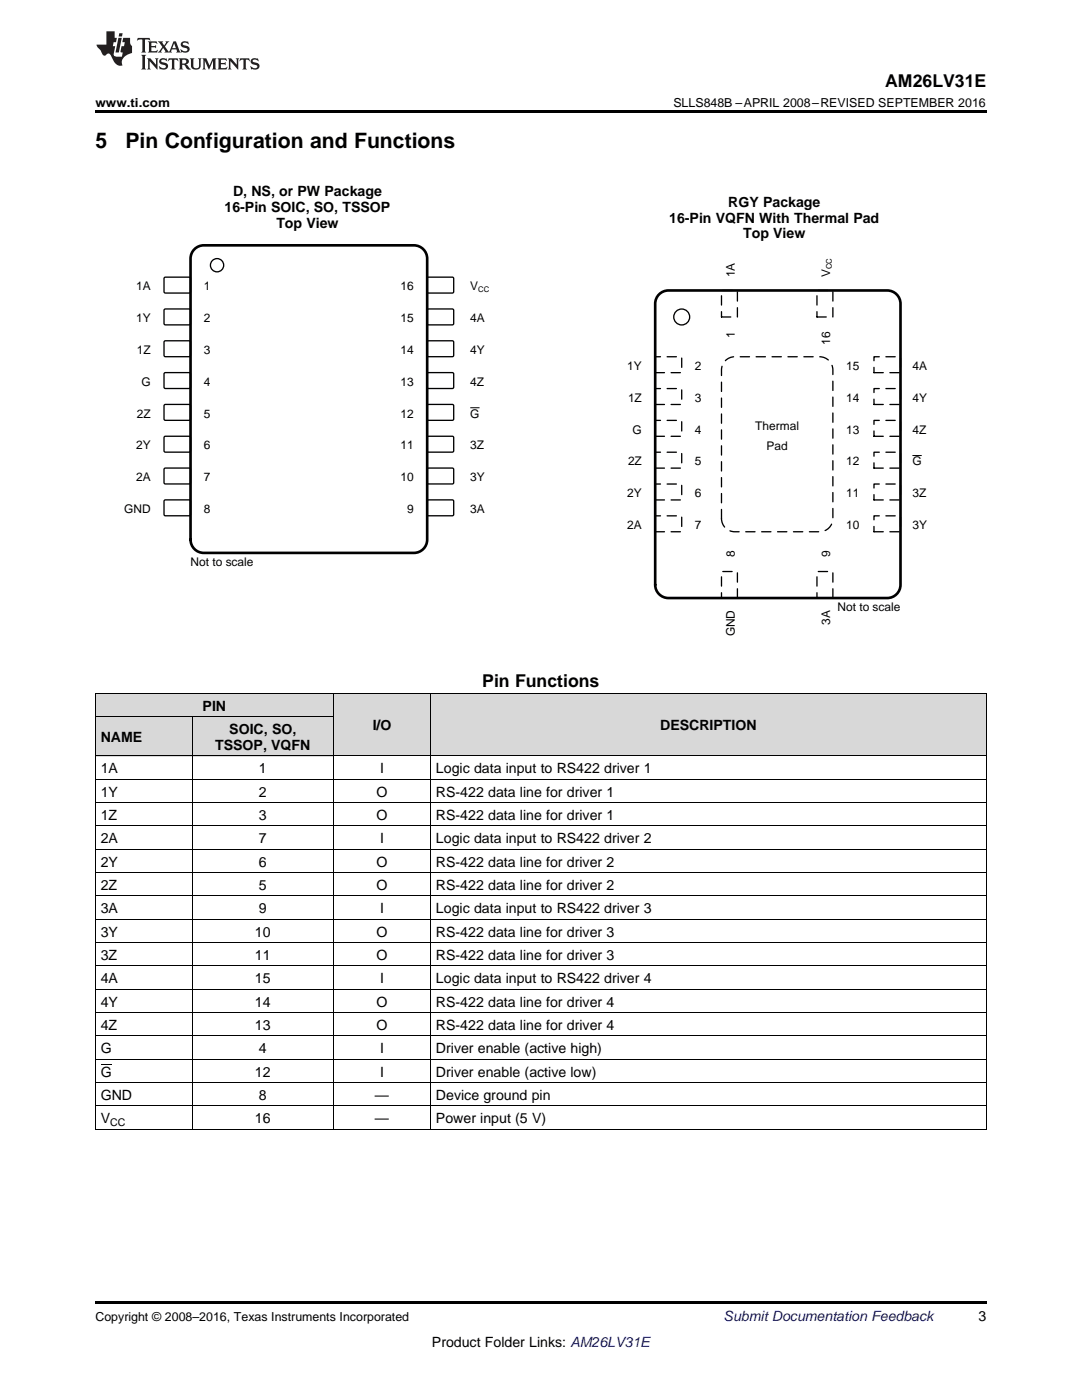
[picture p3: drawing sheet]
<svg xmlns="http://www.w3.org/2000/svg" width="216mm" height="279mm" viewBox="0 0 216 279" stroke-linecap="round" stroke-linejoin="round" font-family="sans-serif">
<g fill="#d8d8d8">
<path d="M66.6 138.4h19.3v12.5h-19.3z"/>
<path d="M85.9 138.4h110.9v12.5h-110.9z"/>
<path d="M19 143.1h19.4v7.8h-19.4z"/>
<path d="M38.4 143.1h28.2v7.8h-28.2z"/>
<path d="M19 138.4h19.4v4.7h-19.4z"/>
<path d="M38.4 138.4h28.2v4.7h-28.2z"/>
</g>
<path d="M19 225.4h.2zM66.5 225.4h.1zM85.8 225.4h.1zM196.7 225.4h.1zM19 259.7h177.8v.5h-177.8z" fill="#000"/>
<g fill="none" stroke="#000" stroke-width=".2">
<path d="M19 138.4h177.8M19.1 138.4v87M66.5 138.4v87M85.9 138.4v87M196.8 138.4v87M19 155.5h177.8M19 150.9h177.8M19 143h47.6M38.3 143.1v82.3M19 178.8h177.8M19 174.1h177.8M19 169.5h177.8"/>
<path d="M19 164.8h177.8M19 160.2h177.8M19 197.4h177.8M19 192.8h177.8M19 188.1h177.8M19 183.5h177.8M19 216.1h177.8M19 211.4h177.8M19 206.7h177.8M19 202.1h177.8M19 225.4h177.8M19 220.7h177.8"/>
</g>
<path d="M144 103.5a2.65 2.65 0 0 0 2.6 2.6h16.9a2.65 2.65 0 0 0 2.7-2.6v-29.7a2.65 2.65 0 0 0-2.7-2.6h-16.9a2.65 2.65 0 0 0-2.6 2.6v29.7" fill="none" stroke="#000" stroke-width=".26" stroke-dasharray="1.9 1.3"/>
<path d="M130.7 71.2h5.3v3.2h-5.3z" fill-rule="evenodd" fill="#fff"/>
<path d="M130.7 71.2h5.3v3.2h-5.3z" fill="none" stroke="#000" stroke-width=".26" stroke-dasharray="1.9 1.3"/>
<path d="M130.7 77.5h5.3v3.2h-5.3z" fill-rule="evenodd" fill="#fff"/>
<path d="M130.7 77.5h5.3v3.2h-5.3z" fill="none" stroke="#000" stroke-width=".26" stroke-dasharray="1.9 1.3"/>
<path d="M130.7 83.9h5.3v3.2h-5.3z" fill-rule="evenodd" fill="#fff"/>
<path d="M130.7 83.9h5.3v3.2h-5.3z" fill="none" stroke="#000" stroke-width=".26" stroke-dasharray="1.9 1.3"/>
<path d="M130.7 90.2h5.3v3.2h-5.3z" fill-rule="evenodd" fill="#fff"/>
<path d="M130.7 90.2h5.3v3.2h-5.3z" fill="none" stroke="#000" stroke-width=".26" stroke-dasharray="1.9 1.3"/>
<path d="M130.7 96.6h5.3v3.2h-5.3z" fill-rule="evenodd" fill="#fff"/>
<path d="M130.7 96.6h5.3v3.2h-5.3z" fill="none" stroke="#000" stroke-width=".26" stroke-dasharray="1.9 1.3"/>
<path d="M130.7 102.9h5.3v3.2h-5.3z" fill-rule="evenodd" fill="#fff"/>
<path d="M130.7 102.9h5.3v3.2h-5.3z" fill="none" stroke="#000" stroke-width=".26" stroke-dasharray="1.9 1.3"/>
<path d="M144 114.1h3.1v5.3h-3.1z" fill-rule="evenodd" fill="#fff"/>
<path d="M144 114.1h3.1v5.3h-3.1z" fill="none" stroke="#000" stroke-width=".26" stroke-dasharray="1.9 1.3"/>
<path d="M163 114.1h3.2v5.3h-3.2z" fill-rule="evenodd" fill="#fff"/>
<path d="M163 114.1h3.2v5.3h-3.2z" fill="none" stroke="#000" stroke-width=".26" stroke-dasharray="1.9 1.3"/>
<path d="M174.4 102.9h5.3v3.2h-5.3z" fill-rule="evenodd" fill="#fff"/>
<path d="M174.4 102.9h5.3v3.2h-5.3z" fill="none" stroke="#000" stroke-width=".26" stroke-dasharray="1.9 1.3"/>
<path d="M174.4 96.6h5.3v3.2h-5.3z" fill-rule="evenodd" fill="#fff"/>
<path d="M174.4 96.6h5.3v3.2h-5.3z" fill="none" stroke="#000" stroke-width=".26" stroke-dasharray="1.9 1.3"/>
<path d="M174.4 90.2h5.3v3.2h-5.3z" fill-rule="evenodd" fill="#fff"/>
<path d="M174.4 90.2h5.3v3.2h-5.3z" fill="none" stroke="#000" stroke-width=".26" stroke-dasharray="1.9 1.3"/>
<path d="M182.1 90.9h1.8" fill="none" stroke="#000" stroke-width=".2"/>
<path d="M174.4 83.9h5.3v3.2h-5.3z" fill-rule="evenodd" fill="#fff"/>
<path d="M174.4 83.9h5.3v3.2h-5.3z" fill="none" stroke="#000" stroke-width=".26" stroke-dasharray="1.9 1.3"/>
<path d="M174.4 77.5h5.3v3.2h-5.3z" fill-rule="evenodd" fill="#fff"/>
<path d="M174.4 77.5h5.3v3.2h-5.3z" fill="none" stroke="#000" stroke-width=".26" stroke-dasharray="1.9 1.3"/>
<path d="M174.4 71.2h5.3v3.2h-5.3z" fill-rule="evenodd" fill="#fff"/>
<path d="M174.4 71.2h5.3v3.2h-5.3z" fill="none" stroke="#000" stroke-width=".26" stroke-dasharray="1.9 1.3"/>
<path d="M163 58h3.2v5.3h-3.2z" fill-rule="evenodd" fill="#fff"/>
<path d="M163 58h3.2v5.3h-3.2z" fill="none" stroke="#000" stroke-width=".26" stroke-dasharray="1.9 1.3"/>
<path d="M144 58h3.1v5.3h-3.1z" fill-rule="evenodd" fill="#fff"/>
<path d="M144 58h3.1v5.3h-3.1z" fill="none" stroke="#000" stroke-width=".26" stroke-dasharray="1.9 1.3"/>
<circle cx="136" cy="63.3" r="1.59" fill="none" stroke="#000" stroke-width=".26"/>
<path d="M131.3 59a2.64 2.64 0 0 1 2.1-1h43.6a2.65 2.65 0 0 1 2.7 2.6v56.1a2.65 2.65 0 0 1-2.7 2.7h-43.6a2.65 2.65 0 0 1-2.7-2.7v-56.1l.1-.6z" fill="none" stroke="#000" stroke-width=".53"/>
<path d="M32.8 55.4l.2-.1h4.9l.1 .3v2.8l-.2 .1-4.9-.1-.2-.2z" fill-rule="evenodd" fill="#fff"/>
<path d="M32.8 55.4l.2-.1h4.9l.1 .3v2.8l-.2 .1-4.9-.1-.2-.2z" fill="none" stroke="#000" stroke-width=".26"/>
<path d="M85.4 55.3h5l.1 .3v2.8l-.2 .1-4.9-.1-.2-.2v-2.6z" fill-rule="evenodd" fill="#fff"/>
<path d="M85.4 55.3h5l.1 .3v2.8l-.2 .1-4.9-.1-.2-.2v-2.6z" fill="none" stroke="#000" stroke-width=".26"/>
<path d="M32.8 61.8l.2-.1h4.9l.1 .2v2.8l-.2 .1h-4.9l-.2-.2z" fill-rule="evenodd" fill="#fff"/>
<path d="M32.8 61.8l.2-.1h4.9l.1 .2v2.8l-.2 .1h-4.9l-.2-.2z" fill="none" stroke="#000" stroke-width=".26"/>
<path d="M85.4 61.7h5l.1 .2v2.8l-.2 .1h-4.9l-.2-.2v-2.7z" fill-rule="evenodd" fill="#fff"/>
<path d="M85.4 61.7h5l.1 .2v2.8l-.2 .1h-4.9l-.2-.2v-2.7z" fill="none" stroke="#000" stroke-width=".26"/>
<path d="M32.8 68.1l.2-.1h4.9l.1 .3v2.8l-.2 .1-4.9-.1-.2-.2z" fill-rule="evenodd" fill="#fff"/>
<path d="M32.8 68.1l.2-.1h4.9l.1 .3v2.8l-.2 .1-4.9-.1-.2-.2z" fill="none" stroke="#000" stroke-width=".26"/>
<path d="M85.4 68h5l.1 .3v2.8l-.2 .1-4.9-.1-.2-.2v-2.6z" fill-rule="evenodd" fill="#fff"/>
<path d="M85.4 68h5l.1 .3v2.8l-.2 .1-4.9-.1-.2-.2v-2.6z" fill="none" stroke="#000" stroke-width=".26"/>
<path d="M32.8 74.5l.2-.1h4.9l.1 .2v2.8l-.2 .1h-4.9l-.2-.2z" fill-rule="evenodd" fill="#fff"/>
<path d="M32.8 74.5l.2-.1h4.9l.1 .2v2.8l-.2 .1h-4.9l-.2-.2z" fill="none" stroke="#000" stroke-width=".26"/>
<path d="M85.4 74.4h5l.1 .2v2.8l-.2 .1h-4.9l-.2-.2v-2.7z" fill-rule="evenodd" fill="#fff"/>
<path d="M85.4 74.4h5l.1 .2v2.8l-.2 .1h-4.9l-.2-.2v-2.7z" fill="none" stroke="#000" stroke-width=".26"/>
<path d="M32.8 80.8l.2-.1h4.9l.1 .3v2.8l-.2 .1-4.9-.1-.2-.2z" fill-rule="evenodd" fill="#fff"/>
<path d="M32.8 80.8l.2-.1h4.9l.1 .3v2.8l-.2 .1-4.9-.1-.2-.2z" fill="none" stroke="#000" stroke-width=".26"/>
<path d="M85.4 80.7h5l.1 .3v2.8l-.2 .1-4.9-.1-.2-.2v-2.6z" fill-rule="evenodd" fill="#fff"/>
<path d="M85.4 80.7h5l.1 .3v2.8l-.2 .1-4.9-.1-.2-.2v-2.6z" fill="none" stroke="#000" stroke-width=".26"/>
<path d="M93.8 81.4h1.9" fill="none" stroke="#000" stroke-width=".2"/>
<path d="M32.8 87.2l.2-.1h4.9l.1 .2v2.8l-.2 .1h-4.9l-.2-.2z" fill-rule="evenodd" fill="#fff"/>
<path d="M32.8 87.2l.2-.1h4.9l.1 .2v2.8l-.2 .1h-4.9l-.2-.2z" fill="none" stroke="#000" stroke-width=".26"/>
<path d="M85.4 87.1h5l.1 .2v2.8l-.2 .1h-4.9l-.2-.2v-2.7z" fill-rule="evenodd" fill="#fff"/>
<path d="M85.4 87.1h5l.1 .2v2.8l-.2 .1h-4.9l-.2-.2v-2.7z" fill="none" stroke="#000" stroke-width=".26"/>
<path d="M32.8 93.5l.2-.1h4.9l.1 .3v2.8l-.2 .1-4.9-.1-.2-.2z" fill-rule="evenodd" fill="#fff"/>
<path d="M32.8 93.5l.2-.1h4.9l.1 .3v2.8l-.2 .1-4.9-.1-.2-.2z" fill="none" stroke="#000" stroke-width=".26"/>
<path d="M85.4 93.4h5l.1 .3v2.8l-.2 .1-4.9-.1-.2-.2v-2.6z" fill-rule="evenodd" fill="#fff"/>
<path d="M85.4 93.4h5l.1 .3v2.8l-.2 .1-4.9-.1-.2-.2v-2.6z" fill="none" stroke="#000" stroke-width=".26"/>
<path d="M32.8 99.9l.2-.1h4.9l.1 .2v2.8l-.2 .1h-4.9l-.2-.2z" fill-rule="evenodd" fill="#fff"/>
<path d="M32.8 99.9l.2-.1h4.9l.1 .2v2.8l-.2 .1h-4.9l-.2-.2z" fill="none" stroke="#000" stroke-width=".26"/>
<path d="M85.4 99.8h5l.1 .2v2.8l-.2 .1h-4.9l-.2-.2v-2.7z" fill-rule="evenodd" fill="#fff"/>
<g fill="none" stroke="#000" stroke-width=".26">
<path d="M85.4 99.8h5l.1 .2v2.8l-.2 .1h-4.9l-.2-.2v-2.7z"/>
<circle cx="43.3" cy="52.9" r="1.32"/>
</g>
<path d="M38.6 50a2.64 2.64 0 0 1 2.1-1h41.9a2.65 2.65 0 0 1 2.6 2.6v56.1a2.65 2.65 0 0 1-2.6 2.6h-41.9a2.65 2.65 0 0 1-2.7-2.6v-56.1l.1-.6z" fill="none" stroke="#000" stroke-width=".53"/>
<path d="M19 22h177.8v.5h-177.8z" fill="#000"/>
<g fill="#231f20">
<path d="M27.5 7.6l-.1 .5 .4-.2h.6v.1v2.1l-.2 .4h1l-.3-.4v-2.1l.1-.1h.5l.5 .2-.2-.5zM29.5 8.3l.2 .3v1.5l-.2 .4h1.8l.2-.6a1.04 1.04 0 0 1-1.3 .2v-.7h.6l.3 .2v-.6l-.3 .2h-.6v-.6l.8-.1 .4 .3-.2-.5zM31.5 8.3l.9 1.1-.9 1.1h.8l-.2-.2 .5-.7 .4 .7-.2 .2h1.5l-.1-.2 .1-.4h.9l.1 .4-.2 .2h1l-.3-.3-.7-1.9h-.5l-.9 2-.8-1 .9-1h-.8l.1 .3-.3 .5-.4-.6 .2-.2zM34.7 8.6l.4 1h-.7zM36.3 8.4a.63 .63 0 0 0-.2 .7 .63 .63 0 0 0 .6 .4l.6 .2 .1 .2a.75 .75 0 0 1-.7 .4 .75 .75 0 0 1-.6-.5l.1 .7 .1-.1a1.11 1.11 0 0 0 1.5-.6 1.13 1.13 0 0 0-1.2-.8l-.1-.4a1.04 1.04 0 0 1 1.2 .2l-.2-.5-.1 .1-.5-.2zM28.2 10.9l.2 .4v2.2l-.2 .4h1l-.3-.4v-2.2l.3-.4zM29.3 11.6l.3 .4v1.5l-.3 .4h.8l-.2-.4v-1.3l1.5 1.7v-1.9l.2-.4h-.7l.2 .4v.9l-1.1-1.3zM32 11.8a.62 .62 0 0 0-.2 .7 .62 .62 0 0 0 .6 .4l.6 .1 .1 .3a.76 .76 0 0 1-.7 .3 .76 .76 0 0 1-.6-.4l.1 .7 .1-.1a1.11 1.11 0 0 0 1.5-.6 1.13 1.13 0 0 0-1.2-.8l-.1-.4a1.04 1.04 0 0 1 1.2 .2l-.2-.6-.1 .1-.5-.1zM33.7 11.6l-.2 .6a.61 .61 0 0 1 .8-.3v1.6l-.2 .4h.9l-.2-.4v-1.6a.63 .63 0 0 1 .8 .3l-.2-.6zM35.6 11.6l.3 .4v1.5l-.3 .4h1l-.2-.2v-.8l.5 .2a.76 .76 0 0 0 1.2 .7l-1-1a.58 .58 0 0 0 .6-.5 .58 .58 0 0 0-.5-.6zM36.4 11.9h.1a.45 .45 0 0 1 .5 .1 .45 .45 0 0 1 .1 .5l-.7 .2zM37.9 11.6l.2 .2a2.17 2.17 0 0 0 .3 1.9 .99 .99 0 0 0 1.6-.6v-1.1l.2-.4h-.7l.2 .2a1.92 1.92 0 0 1-.2 1.8 .6 .6 0 0 1-.9-.5v-1.1l.2-.4zM40.4 11.6l.2 .4v1.5l-.2 .4h.7l-.2-.4v-1.4l.8 1.8 .8-1.8v1.4l-.2 .4h.9l-.2-.4v-1.5l.2-.4h-.8l-.6 1.5-.6-1.5zM43.4 11.6l.2 .4v1.5l-.2 .4h1.8l.2-.6a1.04 1.04 0 0 1-1.3 .1v-.6h.5l.4 .2v-.6l-.4 .2h-.5v-.7h.8l.3 .3-.1-.6zM45.5 11.6l.2 .4v1.5l-.2 .4h.7l-.2-.4v-1.3l1.5 1.7v-1.9l.2-.4h-.7l.2 .4v.9l-1.1-1.3zM47.9 11.6l-.1 .6a.61 .61 0 0 1 .8-.3v1.6l-.3 .4h1l-.3-.4 .1-1.6a.63 .63 0 0 1 .7 .3l-.1-.6zM50.2 11.8a.62 .62 0 0 0-.2 .7 .62 .62 0 0 0 .6 .4l.6 .1 .2 .3a.76 .76 0 0 1-.8 .3 .76 .76 0 0 1-.6-.4l.1 .7 .2-.1a1.11 1.11 0 0 0 1.5-.6 1.13 1.13 0 0 0-1.3-.8l-.1-.4a1.04 1.04 0 0 1 1.2 .2l-.1-.6-.2 .1-.5-.1z"/>
<path d="M21.2 6.3v2.6h-1.9l.1 .4 .7 .9a.91 .91 0 0 0 1 .8 .56 .56 0 0 1 .5-.3 .56 .56 0 0 1 .5 .3l.4 .8a1.53 1.53 0 0 0 1.9 1.2 1.54 1.54 0 0 1 1-2.1l.9-.3v-1.4a1.52 1.52 0 0 1-.3-1.6h-1.4l-.2 .8h.5l-.2 .8h-.4l-.2 1v.2l.4 .1-.2 .8a1.93 1.93 0 0 1-1.6-.3l.3-1.8h-.5l.2-.8h.4l.2-.8h-.4v-1.3zM23.6 7.6l-.6 2.9h.7l.6-2.9zM23.8 6.6l-.1 .7h.6l.2-.7z"/>
</g>
<path d="M20.1 212.4h2.2" fill="none" stroke="#000" stroke-width=".2"/>
<g font-size="4.2">
<text x="19" y="29.6">5</text>
<text x="25" y="29.6">Pin Configuration and Functions</text>
</g>
<g font-size="3.5">
<text x="176.6" y="17.3">AM26LV31E</text>
<text x="96.2" y="137.2">Pin Functions</text>
</g>
<g font-size="2.8">
<text x="46.5" y="39.1">D, NS, or PW Package</text>
<text x="145.3" y="41.2">RGY Package</text>
<text x="44.8" y="42.3">16-Pin SOIC, SO, TSSOP</text>
<text x="55.1" y="45.4">Top View</text>
<text x="133.5" y="44.4">16-Pin VQFN With Thermal Pad</text>
<text x="148.3" y="47.6">Top View</text>
<text x="40.4" y="141.8">PIN</text>
<text x="20.1" y="148.1">NAME</text>
<text x="42.9" y="149.6">TSSOP, VQFN</text>
<text x="45.8" y="146.5">SOIC, SO,</text>
<text x="74.4" y="145.7">I/O</text>
<text x="131.7" y="145.7">DESCRIPTION</text>
<text x="20.1" y="154.3">1A</text>
<text x="51.6" y="154.3">1</text>
<text x="75.8" y="154.3">I</text>
<text x="87" y="154.3">Logic data input to RS422 driver 1</text>
<text x="20.1" y="159">1Y</text>
<text x="51.6" y="159">2</text>
<text x="75.1" y="159">O</text>
<text x="87" y="159">RS-422 data line for driver 1</text>
<text x="20.1" y="163.6">1Z</text>
<text x="51.6" y="163.6">3</text>
<text x="75.1" y="163.6">O</text>
<text x="87" y="163.6">RS-422 data line for driver 1</text>
<text x="20.1" y="168.3">2A</text>
<text x="20.1" y="172.9">2Y</text>
<text x="51.6" y="168.3">7</text>
<text x="51.6" y="172.9">6</text>
<text x="75.1" y="172.9">O</text>
<text x="75.8" y="168.3">I</text>
<text x="87" y="168.3">Logic data input to RS422 driver 2</text>
<text x="87" y="172.9">RS-422 data line for driver 2</text>
<text x="20.1" y="177.6">2Z</text>
<text x="51.6" y="177.6">5</text>
<text x="75.1" y="177.6">O</text>
<text x="87" y="177.6">RS-422 data line for driver 2</text>
<text x="20.1" y="182.2">3A</text>
<text x="51.6" y="182.2">9</text>
<text x="75.8" y="182.2">I</text>
<text x="87" y="182.2">Logic data input to RS422 driver 3</text>
<text x="20.1" y="186.9">3Y</text>
<text x="20.1" y="191.6">3Z</text>
<text x="50.9" y="186.9">10</text>
<text x="50.9" y="191.6">11</text>
<text x="75.1" y="186.9">O</text>
<text x="75.1" y="191.6">O</text>
<text x="87" y="186.9">RS-422 data line for driver 3</text>
<text x="87" y="191.6">RS-422 data line for driver 3</text>
<text x="20.1" y="196.2">4A</text>
<text x="50.9" y="196.2">15</text>
<text x="75.8" y="196.2">I</text>
<text x="87" y="196.2">Logic data input to RS422 driver 4</text>
<text x="20.1" y="200.9">4Y</text>
<text x="50.9" y="200.9">14</text>
<text x="75.1" y="200.9">O</text>
<text x="87" y="200.9">RS-422 data line for driver 4</text>
<text x="20.1" y="205.5">4Z</text>
<text x="50.9" y="205.5">13</text>
<text x="75.1" y="205.5">O</text>
<text x="87" y="205.5">RS-422 data line for driver 4</text>
<text x="20.1" y="210.2">G</text>
<text x="20.1" y="214.8">G</text>
<text x="50.9" y="214.8">12</text>
<text x="51.6" y="210.2">4</text>
<text x="75.8" y="210.2">I</text>
<text x="75.8" y="214.8">I</text>
<text x="87" y="210.2">Driver enable (active high)</text>
<text x="87" y="214.8">Driver enable (active low)</text>
<text x="20.1" y="219.5">GND</text>
<text x="51.6" y="219.5">8</text>
<text x="74.8" y="219.5">—</text>
<text x="87" y="219.5">Device ground pin</text>
<text x="20.1" y="224.2">V</text>
<text x="50.9" y="224.2">16</text>
<text x="74.8" y="224.2">—</text>
<text x="87" y="224.2">Power input (5 V)</text>
<text x="195.3" y="263.6">3</text>
<text x="86.2" y="268.9">Product Folder Links: AM26LV31E</text>
</g>
<text font-size="2.8" fill="#0000c8" x="144.4" y="263.6">Submit Documentation Feedback</text>
<g font-size="2.5">
<text x="19" y="21.4">www.ti.com</text>
<text x="134.4" y="21.4">SLLS848B –APRIL 2008–REVISED SEPTEMBER 2016</text>
<text x="19" y="263.6">Copyright © 2008–2016, Texas Instruments Incorporated</text>
</g>
<g font-size="2.4">
<text x="27.2" y="58">1A</text>
<text x="40.7" y="58">1</text>
<text x="79.9" y="58">16</text>
<text x="93.8" y="58">V</text>
<text x="146.6" y="55.3" transform="rotate(-90 146.6 55.3)">1A</text>
<text x="165.7" y="55.3" transform="rotate(-90 165.7 55.3)">V</text>
<text x="27.2" y="64.3">1Y</text>
<text x="40.7" y="64.3">2</text>
<text x="79.9" y="64.3">15</text>
<text x="93.8" y="64.3">4A</text>
<text x="27.3" y="70.7">1Z</text>
<text x="40.7" y="70.7">3</text>
<text x="79.9" y="70.7">14</text>
<text x="93.8" y="70.7">4Y</text>
<text x="146.6" y="67.5" transform="rotate(-90 146.6 67.5)">1</text>
<text x="165.7" y="68.8" transform="rotate(-90 165.7 68.8)">16</text>
<text x="28.2" y="77">G</text>
<text x="40.7" y="77">4</text>
<text x="79.9" y="77">13</text>
<text x="93.8" y="77">4Z</text>
<text x="125.2" y="73.8">1Y</text>
<text x="138.7" y="73.8">2</text>
<text x="168.8" y="73.8">15</text>
<text x="182.1" y="73.8">4A</text>
<text x="27.3" y="83.4">2Z</text>
<text x="40.7" y="83.4">5</text>
<text x="79.9" y="83.4">12</text>
<text x="93.8" y="83.4">G</text>
<text x="125.3" y="80.2">1Z</text>
<text x="138.7" y="80.2">3</text>
<text x="168.8" y="80.2">14</text>
<text x="182.1" y="80.2">4Y</text>
<text x="27.2" y="89.7">2Y</text>
<text x="40.7" y="89.7">6</text>
<text x="79.9" y="89.7">11</text>
<text x="93.8" y="89.7">3Z</text>
<text x="126.2" y="86.5">G</text>
<text x="138.7" y="86.5">4</text>
<text x="150.7" y="85.8">Thermal</text>
<text x="153" y="89.7">Pad</text>
<text x="168.8" y="86.5">13</text>
<text x="182.1" y="86.5">4Z</text>
<text x="125.3" y="92.9">2Z</text>
<text x="138.7" y="92.9">5</text>
<text x="168.8" y="92.9">12</text>
<text x="182.1" y="92.9">G</text>
<text x="27.2" y="96.1">2A</text>
<text x="40.7" y="96.1">7</text>
<text x="79.9" y="96.1">10</text>
<text x="93.8" y="96.1">3Y</text>
<text x="125.2" y="99.2">2Y</text>
<text x="138.7" y="99.2">6</text>
<text x="168.8" y="99.2">11</text>
<text x="182.1" y="99.2">3Z</text>
<text x="24.8" y="102.4">GND</text>
<text x="40.7" y="102.4">8</text>
<text x="81.3" y="102.4">9</text>
<text x="93.8" y="102.4">3A</text>
<text x="125.2" y="105.6">2A</text>
<text x="138.7" y="105.6">7</text>
<text x="168.8" y="105.6">10</text>
<text x="182.1" y="105.6">3Y</text>
<text x="38" y="113">Not to scale</text>
<text x="146.6" y="111.2" transform="rotate(-90 146.6 111.2)">8</text>
<text x="165.7" y="111.2" transform="rotate(-90 165.7 111.2)">9</text>
<text x="165.7" y="124.6" transform="rotate(-90 165.7 124.6)">3A</text>
<text x="167.1" y="122">Not to scale</text>
<text x="146.6" y="127" transform="rotate(-90 146.6 127)">GND</text>
</g>
<text font-size="2.1" x="22" y="224.7">CC</text>
<g font-size="1.5">
<text x="166" y="53.7" transform="rotate(-90 166 53.7)">CC</text>
<text x="95.4" y="58.3">CC</text>
</g>
</svg>
